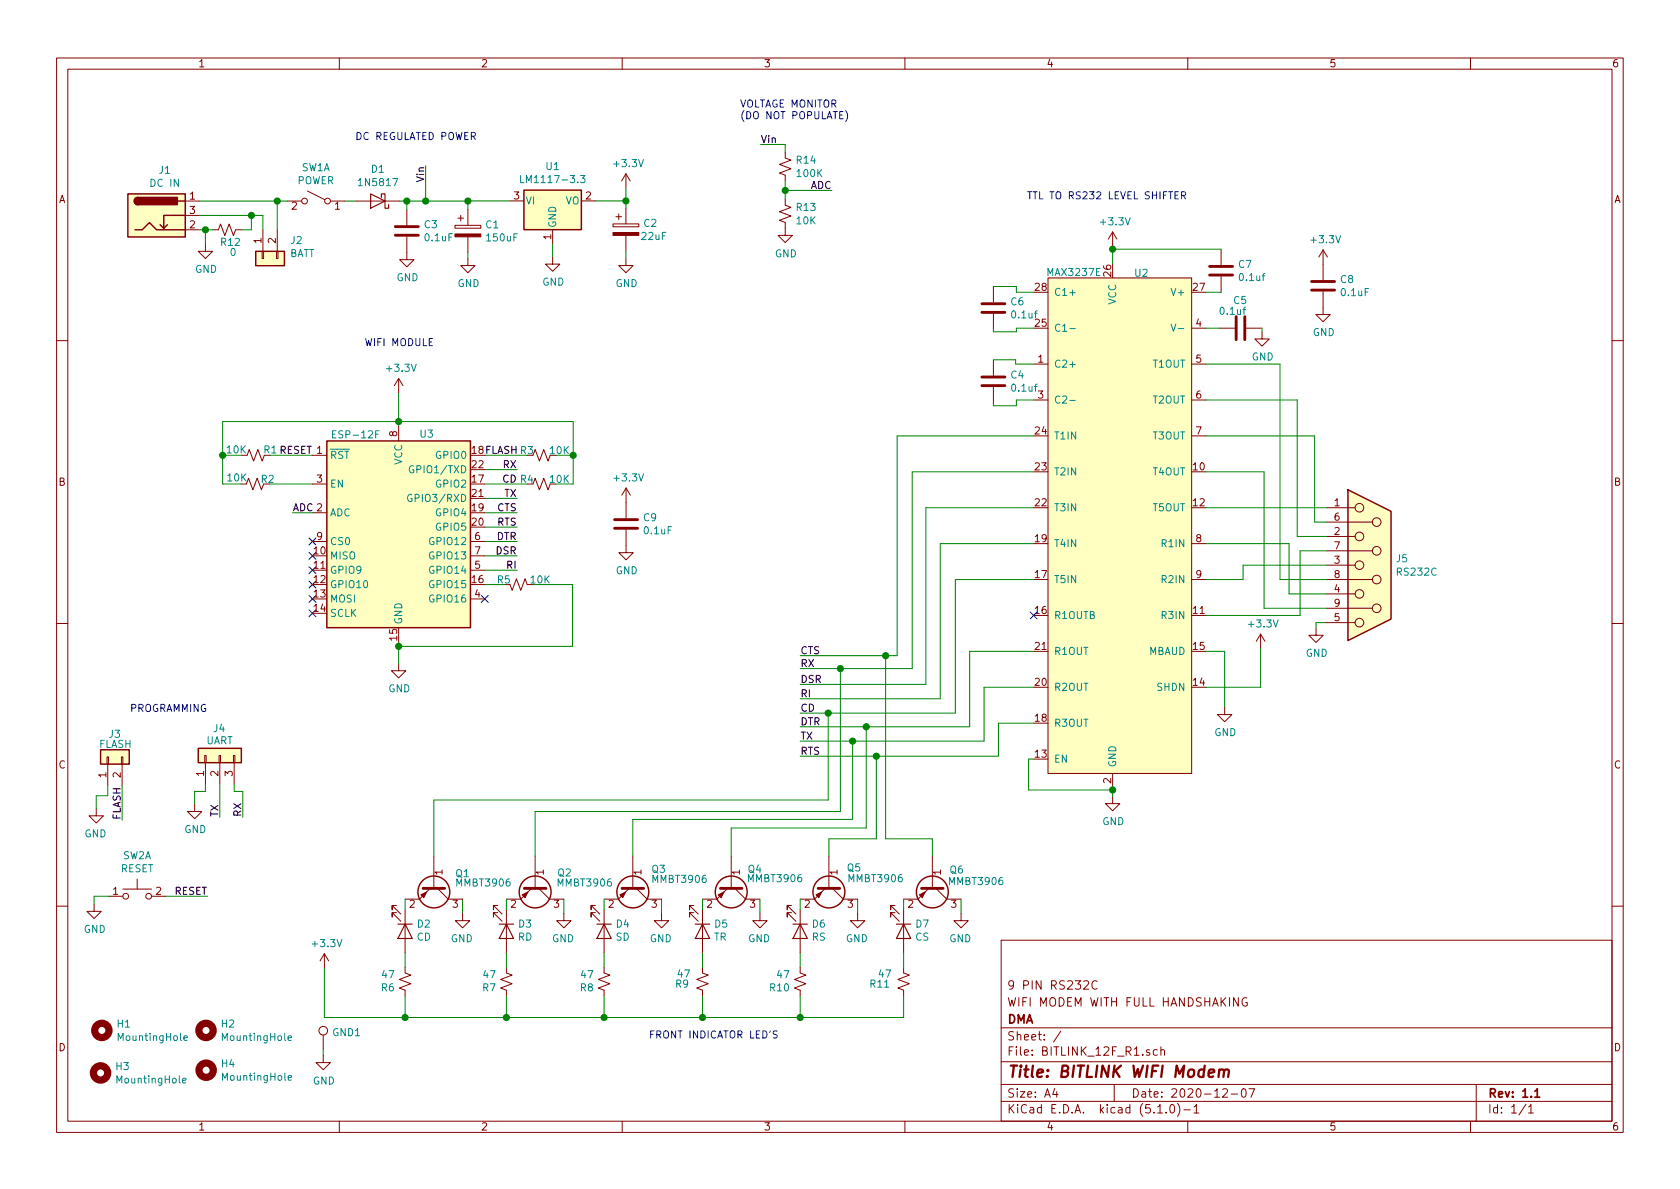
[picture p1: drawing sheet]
<svg xmlns="http://www.w3.org/2000/svg" width="297mm" height="210mm" viewBox="0 0 297 210" stroke-linecap="round" stroke-linejoin="round" font-family="sans-serif">
<g fill="none" stroke="#840000" stroke-width=".18">
<path d="M10 10.3h277v189.9h-277zM12 12.2h273v186.1h-273zM60 10.3v1.9M110 10.3v1.9M160 10.3v1.9M210 10.3v1.9M260 10.3v1.9M32.8 35.6h2.5M32.8 38.1h2.5M50.8 35.6h2.5M54.4 33.8l3 1.5M58.4 35.6h2.6"/>
<path d="M63 35.6h7.6M71.9 37v2.8M80.4 39.8h4.6v.6h-4.6zM80.9 38.6h1.1M81.5 38.1v1M82.7 37.1v2.7M90.1 35.5h2.5M102.8 35.5h2.5M108.4 39.6h4.6v.5h-4.6zM108.9 38.3h1M109.4 37.8v1M110.7 30.7l-.8 1.3"/>
<path d="M110.7 30.7v2.6M110.7 36.8v2.8M110.7 30.7l.7 1.3M138.8 35.3v1l1.1 .4-2.1 .7 2.1 .8-2.1 .8 1 .3v2.3h1.3l-1.3 1.3-1.2-1.3h1.2M138.8 26.9v1l1.1 .4-2.1 .8 2.1 .7-2.1 .8 1 .4v1M32.8 40.6h2.5M36.3 43.2v1.2h1.3l-1.3 1.3-1.2-1.3h1.2M37.6 40.6h1l.4-1 .8 2.1 .7-2.1 .8 2.1 .4-1.1h1M46.4 44.4h.2v1.3h-.2zM46.5 40.6v3.8M48.9 44.4h.2v1.3h-.2zM49 40.6v3.8"/>
<path d="M71.9 41.9v4h1.3l-1.3 1.3-1.2-1.3h1.2M82.7 45.7v1.3h1.3l-1.3 1.2-1.2-1.2h1.2M82.7 41.9v2.8M97.7 45.4v1.3h1.3l-1.3 1.3-1.3-1.3h1.3M97.7 40.6v2.5M110.7 45.7v1.3h1.2l-1.2 1.2-1.3-1.2h1.3M110.7 41.6v2.8M175.6 50.7v2.8M175.6 55.5v2.8M185.3 49.1h25.4v87.7h-25.4zM196.7 41l-.7 1.3M196.7 41v2.6"/>
<path d="M196.7 41l.8 1.3M210.7 58h2.5M215.5 58h2.8M215.9 44.1v2.8M215.9 48.9v2.8M220.3 58h2.8M223.1 58.7v1.2h1.3l-1.3 1.3-1.2-1.3h1.2M233.9 51.6v4h1.3l-1.3 1.3-1.2-1.3h1.2M233.9 44.2l-.7 1.3M233.9 44.2v5.3M233.9 44.2l.8 1.3M10 60.2h2"/>
<path d="M70.5 66.9l-.8 1.3M70.5 66.9v2.6M70.5 75.4v2.6M70.5 66.9l.7 1.3M175.6 63.6v2.8M175.6 68.4v2.8M182.8 64.4h2.5M182.8 70.7h2.5M210.7 64.4h2.5M210.7 70.7h2.5M210.7 77.1h2.5M285 60.2h2"/>
<path d="M43.6 85.6l.3-1 .8 2 .8-2 .7 2 .4-1M43.7 80.5l.4-1 .7 2 .8-2 .8 2 .3-1M55.2 80.5h2.6M55.2 90.7h2.6M55.2 85.6h2.6M55.2 95.8h2.6M83.2 95.8h2.5M83.2 98.3h2.5M94.2 80.5l.4-1 .8 2 .7-2 .8 2 .4-1M94.2 85.6l.4-1 .8 2 .7-2 .8 2 .4-1M110.7 93.7v4h1.3l-1.3 1.3-1.3-1.3h1.3M110.7 86.3v5.3"/>
<path d="M110.7 86.3l-.8 1.3M110.7 86.3l.8 1.3M210.7 96.1h2.5M234.5 99.9h5.1M234.5 97.4h8.1M234.5 94.9h5.1M234.5 92.3h8.1M234.5 89.8h5.1M10 110.3h2M70.5 117.3v1.3h1.3l-1.3 1.3-1.3-1.3h1.3M83.2 105.9h2.5M83.2 100.8h2.5"/>
<path d="M90.2 103.4l.4 1 .7-2 .8 2 .7-2 .4 1h1M210.7 102.5h2.5M222.9 112.1l-.8 1.3M222.9 112.1v2.6M222.9 112.1l.7 1.3M232.7 111.1v1.2h1.3l-1.3 1.3-1.3-1.3h1.3M234.5 102.5h8.1M234.5 110.1h5.1M234.5 107.6h8.1M234.5 105h5.1M285 110.3h2M18.9 133.9h.3v1.2h-.3z"/>
<path d="M19 135.1v3.8M21.5 133.9h.2v1.2h-.2zM21.6 135.1v3.8M36.2 133.6h.2v1.3h-.2zM36.3 134.9v3.8M38.7 133.6h.3v1.3h-.3zM38.9 134.9v3.8M41.3 133.6h.2v1.3h-.2zM41.4 134.9v3.8M196.7 136.8v2.5M216.5 125.1v1.3h1.3l-1.3 1.2-1.2-1.2h1.2M16.6 159.9v1.3h1.3l-1.3 1.2-1.2-1.2h1.2"/>
<path d="M17 143v1.3h-1.3l1.3 1.2 1.3-1.2h-1.3M19.2 158.5h2.5M21.7 157.2h5.1M24.3 155.4v1.8M26.8 158.5h2.5M34.4 142.2v1.3h1.3l-1.3 1.3-1.3-1.3h1.3M76.1 157.1l-1.9 1.9h-2.6M76.7 151.4v5.7M77.3 157.1l1.9 1.9h2.6M94 157.1l-1.9 1.9h-2.6M94.6 151.4v5.7M95.2 157.1l2 1.9h2.5"/>
<path d="M111.3 157.1l-2 1.9h-2.5M111.9 151.4v5.7M112.5 157.1l1.9 1.9h2.6M128.7 157.1l-2 1.9h-2.5M129.3 151.4v5.7M129.9 157.1l1.9 1.9h2.6M145.9 157.1l-1.9 1.9h-2.5M146.6 151.4v5.7M147.2 157.1l1.9 1.9h2.5M164.2 157.1l-1.9 1.9h-2.5M164.8 151.4v5.7M165.5 157.1l1.9 1.9h2.5"/>
<path d="M196.7 140.8v1.3h1.3l-1.3 1.3-1.2-1.3h1.2M10 160.2h2M57.4 168.7l-.8 1.2M57.4 168.7v2.5M57.4 168.7l.7 1.2M70.1 160.1h-.8v.8v-.8l1.6 1.5M70.1 161.4h-.8v.7v-.7l1.6 1.5M71.6 171v1.1l1 .3-2 .8 2 .8-2 .7 1 .4v1M71.6 160.9v7.6M81.8 161.5v1.3h-1.3l1.3 1.3 1.3-1.3h-1.3M88 160.1h-.8v.8v-.8l1.6 1.5M88 161.4h-.8v.7v-.7l1.6 1.5"/>
<path d="M89.5 171v1.1l1.1 .3-2.1 .8 2.1 .8-2.1 .7 1 .4v1M89.5 160.9v7.6M99.7 161.5v1.3h-1.3l1.3 1.3 1.3-1.3h-1.3M105.3 160.1h-.8v.8v-.8l1.5 1.5M105.3 161.4h-.8v.7v-.7l1.5 1.5M106.8 171v1.1l1 .3-2 .8 2 .8-2 .7 1 .4v1M106.8 160.9v7.6M117 161.5v1.3h-1.3l1.3 1.3 1.2-1.3h-1.2M122.7 160.1h-.8v.8v-.8l1.5 1.5M122.7 161.4h-.8v.7v-.7l1.5 1.5M124.2 171v1.1l1 .3-2 .8 2 .8-2 .7 1 .4v1M124.2 160.9v7.6"/>
<path d="M134.4 161.5v1.3h-1.3l1.3 1.3 1.2-1.3h-1.2M140 160.1h-.8v.8v-.8l1.5 1.5M140 161.4h-.8v.7v-.7l1.5 1.5M141.5 171v1.1l1 .3-2 .8 2 .8-2 .7 1 .4v1M141.5 160.9v7.6M151.6 161.5v1.3h-1.2l1.2 1.3 1.3-1.3h-1.3M158.2 160.1h-.7v.8v-.8l1.5 1.5M158.2 161.4h-.7v.7v-.7l1.5 1.5M159.8 171v1.1l1 .3-2.1 .8 2.1 .8-2.1 .7 1.1 .4v1M159.8 160.9v7.6M169.9 161.5v1.3h-1.2l1.2 1.3 1.3-1.3h-1.3M177 166.3h108v32h-108z"/>
<path d="M191.6 173.6l.2-.2h.4l.3 .5-.9 1h.9M194 173.6a.59 .59 0 0 0-.8 0 .59 .59 0 0 0-.1 .7 .56 .56 0 0 0 .3 .6 .56 .56 0 0 0 .6-.1M220.4 176.5a.73 .73 0 0 0-.9 .5 .73 .73 0 0 0 .6 .9l.4-.1v-.5h-.3M285 160.2h2M57.1 186.6v1.3h1.3l-1.3 1.3-1.2-1.3h1.2M57.1 183v2.6M60 198.3v1.9M110 198.3v1.9M160 198.3v1.9M177 194.8h108M177 191.8h108M177 187.8h108"/>
<path d="M177 181.8h108M186.5 192.5l-.4 1h1M186.8 193v1M187.6 182.3l-1.3 2M197 191.8v3M204.6 185.7l-.4-.1-.3 .3 .1 .6 .2 .1 .4-.1M204.7 196.8h.8M205.3 185.7l.2-.1 .3 .1 .1 .9M205.3 185.1v1.5M206.2 196.7v.1M207 195.4l.3-.1a.94 .94 0 0 1 0 1.5 .82 .82 0 0 1-.3-1.4zM208.2 195.1a1.71 1.71 0 0 1 0 2.3"/>
<path d="M209.3 196.3h1.2M210 198.3v1.9M211.1 195.8l.4-.5v1.5M211.1 196.8h.9M216.2 192.7l.2-.2h.4l.2 .5-.9 1h.9M217.7 193.5h1.1M219.6 192.7l.4-.2a.94 .94 0 0 1 0 1.5 .82 .82 0 0 1-.4-1.3zM220.8 192.5h1l-.6 1.5M260 198.3v1.9M261 191.8v6.5M269.8 195.2l-1.2 2M270.3 195.8l.4-.5v1.5"/>
<path d="M270.3 196.8h.8"/>
<circle cx="53.8" cy="35.6" r=".51"/>
<circle cx="57.9" cy="35.6" r=".51"/>
<circle cx="240.4" cy="89.8" r=".76"/>
<circle cx="240.4" cy="99.9" r=".76"/>
<circle cx="240.4" cy="94.9" r=".76"/>
<circle cx="243.4" cy="92.3" r=".76"/>
<circle cx="243.4" cy="97.4" r=".76"/>
<circle cx="240.4" cy="105" r=".76"/>
<circle cx="240.4" cy="110.1" r=".76"/>
<circle cx="243.4" cy="102.5" r=".76"/>
<circle cx="243.4" cy="107.6" r=".76"/>
<circle cx="22.2" cy="158.5" r=".51"/>
<circle cx="26.3" cy="158.5" r=".51"/>
<circle cx="57.1" cy="182.3" r=".76"/>
</g>
<path d="M271.4 193l.4-.5v1.5M271.4 194h.8" fill="none" stroke="#840000" stroke-width=".3"/>
<path d="M215.6 189.3a.52 .52 0 0 1 .8 .1l-.1 1M215.6 189.1l-.2 1.3M216.4 189.4l.3-.3 .5 .1 .1 .2-.2 1" fill="none" stroke="#840000" stroke-width=".41"/>
<g fill="#ffffc2" stroke="#ffffc2" stroke-width=".18">
<path d="M22.6 34.3h10.2v7.6h-10.2z"/>
<path d="M17.8 132.6h5.1v2.5h-5.1z"/>
<path d="M35.1 132.3h7.6v2.6h-7.6z"/>
<path d="M185.3 49.1h25.4v87.7h-25.4z"/>
<path d="M45.2 44.4h5.1v2.6h-5.1z"/>
<path d="M92.6 33.6h10.2v7h-10.2z"/>
<path d="M238.3 86.6l7.6 3.8v19.1l-7.6 3.8z"/>
<path d="M57.8 78h25.4v33h-25.4z"/>
</g>
<g fill="none" stroke="#840000" stroke-width=".25">
<path d="M22.6 34.3h10.2v7.6h-10.2zM24.4 34.9a.63 .63 0 0 0-.7 .7 .63 .63 0 0 0 .7 .6M29.6 39.7l-.6 .7M31.5 35.6h1.3M32.8 38.1h-3.8v2.3l-.7-.7M92.6 33.6h10.2v7h-10.2zM23.9 40.6h1.2l1.3-1.2 1.3 1.2h5.1M45.2 44.4h5.1v2.6h-5.1zM57.8 78h25.4v33h-25.4zM238.3 86.6l7.6 3.8v19.1l-7.6 3.8zM17.8 132.6h5.1v2.5h-5.1zM35.1 132.3h7.6v2.6h-7.6z"/>
<circle cx="76.7" cy="157.7" r="2.82"/>
<circle cx="94.6" cy="157.7" r="2.82"/>
<circle cx="111.9" cy="157.7" r="2.82"/>
<circle cx="129.3" cy="157.7" r="2.82"/>
<circle cx="146.6" cy="157.7" r="2.82"/>
<circle cx="164.8" cy="157.7" r="2.82"/>
</g>
<g fill="#840000" stroke="#840000" stroke-width=".25">
<path d="M23.9 35.1l.5-.2v1.3a.64 .64 0 0 1-.6-.4 .64 .64 0 0 1 .1-.7z"/>
<path d="M24.4 34.9h7v1.3h-7z"/>
</g>
<g fill="none" stroke="#008400" stroke-width=".18">
<path d="M35.3 38.1h11.2v2.5M35.3 35.6h15.5M44.4 38.1v2.5h-1.7M49 35.6v5M61 35.6h2M71.9 35.6v1.4M75.3 29.3v6.3M82.7 35.5v1.6M90.1 35.5l-19.5 .1M105.3 35.5h5.4M110.7 33.3v3.5M134.5 25.5h4.3v1.4"/>
<path d="M138.8 32v3.3M138.8 33.7h8.3M35.3 40.6h2.3M36.3 40.6v2.6M82.7 44.7v1M97.7 43.1v2.3M110.7 44.4v1.3M175.6 50.7h4.1v1h3.1M182.8 58h-3.1v.7h-4.1v-.4M196.7 43.6v3M196.7 44.1h19.2M213.2 58h2.3"/>
<path d="M213.2 51.7h2.7M223.1 58v.7M70.5 69.5v5.9M175.6 63.6h4v.8h3.2M182.8 70.7h-3.1v1h-4.1v-.5M182.8 77.1h-24.2v38.8h-17.1M213.2 64.4h13.1v38.1h8.2M213.2 70.7h16.2v24.2h5.1M213.2 77.1h19.2v15.2h2.1M39.4 80.5h3.3M42.5 85.6h-3.1v-11.1h61.9v11.1h-3M47.6 85.6h7.6"/>
<path d="M47.8 80.5h7.4M51.7 90.7h3.5M85.7 85.6h7.5M85.7 83.1h5.7M85.7 88.1h5.7M85.7 80.5h7.5M85.7 90.7h5.7M85.7 93.2h5.7M85.7 95.8h5.7M85.7 98.3h5.7M98.3 80.5h3M182.8 96.1h-16.6v27.5h-24.7"/>
<path d="M182.8 89.8h-19.1v31.2h-22.2M182.8 83.4h-21.5v34.8h-19.8M213.2 96.1h14.7v8.9h6.6M213.2 89.8h21.3M213.2 83.4h10.3v24.2h11M234.5 99.9h-14.7v2.6h-6.6M234.5 97.4h-4.6v11.4h-16.7M70.5 113.5v3.8M85.7 103.4h3.5M85.7 100.8h5.7M94.2 103.4h7v10.9h-30.7M148.6 118.2v25.3h-54v7.9"/>
<path d="M156.6 115.9v32.4h8.2v3.1M182.8 115.2h-11.4v13.3h-29.9M182.8 102.5h-13.9v23.6h-27.4M213.2 115.2h3.3v9.9M222.9 114.7v6.8h-9.7M234.5 110.1h-1.8v1M19 138.9v1.8h-2v2.3M21.6 138.9v6.1M36.3 138.7v1.2h-1.9v2.3M38.9 138.7v5.8M41.4 138.7v1.2h1.5v4.6M146.4 126.1v15.4h-69.7v9.9"/>
<path d="M150.7 131.1v13.8h-38.8v6.5M153.2 128.5v17.9h-23.9v5M154.9 133.7v14.6h-8.3v3.1M182.8 134.2h-.9v5.5h14.8M182.8 127.9h-6.3v5.8h-35M182.8 121.5h-8.8v9.6h-32.5M196.7 139.3v1.5M19.2 158.5h-2.6v1.4M29.3 158.5h7.4M71.6 159v1.9M81.8 159v2.5M89.5 159v1.9"/>
<path d="M99.7 159v2.5M106.8 159v1.9M117 159v2.5M124.2 159v1.9M134.4 159v2.5M141.5 159v1.9M151.6 159v2.5M159.8 159v1.9M169.9 159v2.5M57.4 171.2v8.7h102.4v-3.8M71.6 168.5v2.5M71.6 176.1v3.8"/>
<path d="M89.5 168.5v2.5M89.5 176.1v3.8M106.8 168.5v2.5M106.8 176.1v3.8M124.2 168.5v2.5M124.2 176.1v3.8M141.5 168.5v2.5M141.5 176.1v3.8M159.8 168.5v2.5M57.1 185.6v1"/>
</g>
<path d="M149.5 19.6a1.47 1.47 0 0 1 0 1.9M207.7 34.5h.5M208.4 33.9h-.7v1.3h.7M208.9 34.6l.6-.1 .1-.5-.2-.1h-.5v1.3M209.2 34.6l.4 .6M137.4 182.4l-.5-.1-.1 .1v.4l.5 .2 .1 .3-.2 .3-.5-.1" fill="none" stroke="#0000c2" stroke-width=".18"/>
<g fill="#008400" stroke="#008400" stroke-width=".25">
<circle cx="70.5" cy="74.5" r=".51"/>
<circle cx="70.5" cy="114.3" r=".51"/>
<circle cx="39.4" cy="80.5" r=".51"/>
<circle cx="196.7" cy="44.1" r=".51"/>
<circle cx="196.7" cy="139.7" r=".51"/>
<circle cx="101.3" cy="80.5" r=".51"/>
<circle cx="49" cy="35.6" r=".51"/>
<circle cx="44.5" cy="38.1" r=".51"/>
<circle cx="36.3" cy="40.6" r=".51"/>
<circle cx="110.7" cy="35.5" r=".51"/>
<circle cx="82.7" cy="35.6" r=".51"/>
<circle cx="71.9" cy="35.6" r=".51"/>
<circle cx="141.5" cy="179.9" r=".51"/>
<circle cx="124.2" cy="179.9" r=".51"/>
<circle cx="106.8" cy="179.9" r=".51"/>
<circle cx="89.5" cy="179.9" r=".51"/>
<circle cx="71.6" cy="179.9" r=".51"/>
<circle cx="154.9" cy="133.7" r=".51"/>
<circle cx="146.4" cy="126.1" r=".51"/>
<circle cx="156.6" cy="115.9" r=".51"/>
<circle cx="153.2" cy="128.5" r=".51"/>
<circle cx="148.6" cy="118.2" r=".51"/>
<circle cx="150.7" cy="131.1" r=".51"/>
<circle cx="138.8" cy="33.7" r=".51"/>
<circle cx="75.3" cy="35.6" r=".51"/>
</g>
<g fill="none" stroke="#840000" stroke-width=".51">
<path d="M69.9 41.6h4.1M69.9 40.1h4.1M173.6 55.2h4.1M173.6 53.7h4.1M213.9 48.6h4M213.9 47.1h4M218.6 56v4.1M220.1 56v4.1M231.9 51.3h4.1M231.9 49.8h4.1M173.6 68.2h4.1M173.6 66.7h4.1"/>
<path d="M108.7 93.4h4M108.7 91.9h4M74.8 157.1h3.8M92.7 157.1h3.8M110 157.1h3.8M127.4 157.1h3.8M144.7 157.1h3.8M162.9 157.1h3.9"/>
</g>
<g fill="none" stroke="#008484" stroke-width=".18">
<path d="M92 31v1.3h.7M102.6 31h.8l-.4 .5 .4 .1v.5l-.2 .2-.6-.1M189.2 58.1h.9M207.1 57.3l.4 1.3 .4-1.3M208.3 58.1h1M58.8 76.8h.4M59.4 76.2h-.6v1.2h.6M67 76.2h-.6v1.2M189.2 70.8h.9M72.8 87.5a.59 .59 0 0 0-.7 .6 .59 .59 0 0 0 .7 .5v-.4h-.2M73.1 82.4a.59 .59 0 0 0-.7 .6 .59 .59 0 0 0 .7 .6l.1-.5h-.3M32.3 191.1l.6-.1-.1-.3h-.3l-.2 .1 .1 .7h.4"/>
<path d="M32.5 183.6l.6-.1v-.3h-.4l-.2 .1 .1 .6h.5M50.9 183.6l.6-.1v-.3h-.4l-.2 .1 .1 .6h.5M51 190.6l.6-.1-.1-.3h-.3l-.2 .2v.6h.5"/>
</g>
<g fill="#840000" stroke="#840000" stroke-width=".18">
<path d="M108.4 41.1h4.6v.5h-4.6z"/>
<path d="M80.4 41.4h4.6v.5h-4.6z"/>
<path d="M162.6 158.2l1-.5-.5 1z"/>
<path d="M144.3 158.2l1-.5-.5 1z"/>
<path d="M127 158.2l1-.5-.5 1z"/>
<path d="M109.6 158.2l1-.5-.5 1z"/>
<path d="M92.3 158.2l1-.5-.5 1z"/>
<path d="M74.4 158.2l1-.5-.5 1z"/>
</g>
<g fill="none" stroke="#840000" stroke-width=".2">
<path d="M65.5 34.3l2.6 1.3-2.6 1.2zM67.4 34.9v-.6h.7v2.5h.6v-.6M70.4 163.4h2.5M71.6 163.4l1.3 2.6h-2.5zM88.3 163.4h2.5M89.5 163.4l1.3 2.6h-2.5zM105.5 163.4h2.6M106.8 163.4l1.3 2.6h-2.6zM122.9 163.4h2.6M124.2 163.4l1.3 2.6h-2.6zM140.2 163.4h2.5M141.5 163.4l1.2 2.6h-2.5z"/>
<path d="M158.5 163.4h2.5M159.8 163.4l1.2 2.6h-2.5z"/>
</g>
<g fill="none" stroke="#000084" stroke-width=".18">
<path d="M54.6 95.1l1.3 1.3M54.6 97.7l1.3 1.2M55.9 95.1l-1.3 1.3M55.9 97.7l-1.3 1.2M54.6 100.2l1.3 1.2M54.6 102.8l1.3 1.2M54.6 105.3l1.3 1.2M54.6 107.8l1.3 1.3M55.9 100.2l-1.3 1.2M55.9 102.8l-1.3 1.2M55.9 105.3l-1.3 1.2M55.9 107.8l-1.3 1.3"/>
<path d="M85.1 105.3l1.2 1.2M86.3 105.3l-1.2 1.2M182.1 108.2l1.3 1.2M183.4 108.2l-1.3 1.2"/>
</g>
<g fill="none" stroke="#840000" stroke-width="1.3">
<circle cx="17.8" cy="189.7" r="1.27"/>
<circle cx="18" cy="182.2" r="1.27"/>
<circle cx="36.4" cy="182.2" r="1.27"/>
<circle cx="36.4" cy="189.2" r="1.27"/>
</g>
<text font-size="2.8" fill="#840000" x="178" y="190.5">Title: BITLINK WIFI Modem</text>
<g font-size="2.1" fill="#840000">
<text x="178" y="178">WIFI MODEM WITH FULL HANDSHAKING</text>
<text x="178" y="175">9 PIN RS232C</text>
<text x="178" y="184">Sheet: /</text>
<text x="178" y="181">DMA</text>
<text x="178" y="186.7">File: BITLINK_12F_R1.sch</text>
<text x="178" y="196.9">KiCad E.D.A. kicad (5.1.0)-1</text>
<text x="178" y="194.1">Size: A4</text>
<text x="200" y="194.1">Date: 2020-12-07</text>
<text x="263" y="194.1">Rev: 1.1</text>
<text x="263" y="196.9">Id: 1/1</text>
</g>
<g font-size="1.8" fill="#840000">
<text x="35" y="11.9">1</text>
<text x="85" y="11.9">2</text>
<text x="135" y="11.9">3</text>
<text x="185" y="11.9">4</text>
<text x="235" y="11.9">5</text>
<text x="285" y="11.9">6</text>
<text x="10.4" y="35.9">A</text>
<text x="33.6" y="35.3">1</text>
<text x="90.9" y="35.3">3</text>
<text x="103.6" y="35.3">2</text>
<text x="285.4" y="35.9">A</text>
<text x="33.6" y="40.4">2</text>
<text x="33.6" y="37.8">3</text>
<text x="51.6" y="37.1">2</text>
<text x="59.2" y="37.1">1</text>
<text x="46.2" y="43" transform="rotate(-90 46.2 43)">1</text>
<text x="48.8" y="43" transform="rotate(-90 48.8 43)">2</text>
<text x="97.5" y="42.4" transform="rotate(-90 97.5 42.4)">1</text>
<text x="183.1" y="51.4">28</text>
<text x="196.5" y="48.8" transform="rotate(-90 196.5 48.8)">26</text>
<text x="211" y="51.4">27</text>
<text x="183.1" y="57.8">25</text>
<text x="211.5" y="57.8">4</text>
<text x="183.5" y="64.1">1</text>
<text x="211.5" y="64.1">5</text>
<text x="183.5" y="70.5">3</text>
<text x="211.5" y="70.5">6</text>
<text x="70.2" y="77.2" transform="rotate(-90 70.2 77.2)">8</text>
<text x="183.1" y="76.8">24</text>
<text x="211.5" y="76.8">7</text>
<text x="46.7" y="80.2">R1 RESET 1</text>
<text x="83.5" y="80.3">18FLASH R3</text>
<text x="83.5" y="82.8">22</text>
<text x="183.1" y="83.2">23</text>
<text x="211" y="83.2">10</text>
<text x="10.4" y="85.9">B</text>
<text x="56" y="85.3">3</text>
<text x="83.5" y="85.3">17</text>
<text x="83.5" y="87.9">21</text>
<text x="183.1" y="89.5">22</text>
<text x="211" y="89.5">12</text>
<text x="235.9" y="89.5">1</text>
<text x="285.4" y="85.9">B</text>
<text x="56" y="95.5">9</text>
<text x="83.5" y="90.4">19</text>
<text x="83.5" y="93">20</text>
<text x="84" y="95.5">6</text>
<text x="183.1" y="95.9">19</text>
<text x="211.5" y="95.9">8</text>
<text x="235.9" y="94.6">2</text>
<text x="235.9" y="92.1">6</text>
<text x="55.5" y="98">10</text>
<text x="55.5" y="100.6">11</text>
<text x="84" y="100.6">5</text>
<text x="84" y="98">7</text>
<text x="235.9" y="99.7">3</text>
<text x="235.9" y="97.1">7</text>
<text x="55.5" y="103.1">12</text>
<text x="55.5" y="105.7">13</text>
<text x="83.5" y="103.1">16</text>
<text x="84" y="105.7">4</text>
<text x="183.1" y="102.2">17</text>
<text x="211.5" y="102.2">9</text>
<text x="235.9" y="104.8">4</text>
<text x="235.9" y="102.2">8</text>
<text x="235.9" y="107.3">9</text>
<text x="55.5" y="108.2">14</text>
<text x="70.2" y="113.2" transform="rotate(-90 70.2 113.2)">15</text>
<text x="183.1" y="108.6">16</text>
<text x="211" y="108.6">11</text>
<text x="235.9" y="109.8">5</text>
<text x="183.1" y="114.9">21</text>
<text x="211" y="114.9">15</text>
<text x="183.1" y="121.3">20</text>
<text x="211" y="121.3">14</text>
<text x="183.1" y="127.6">18</text>
<text x="10.4" y="135.9">C</text>
<text x="18.8" y="137.5" transform="rotate(-90 18.8 137.5)">1</text>
<text x="21.3" y="137.5" transform="rotate(-90 21.3 137.5)">2</text>
<text x="36.1" y="137.3" transform="rotate(-90 36.1 137.3)">1</text>
<text x="38.6" y="137.3" transform="rotate(-90 38.6 137.3)">2</text>
<text x="41.1" y="137.3" transform="rotate(-90 41.1 137.3)">3</text>
<text x="183.1" y="134">13</text>
<text x="285.4" y="135.9">C</text>
<text x="196.5" y="138.5" transform="rotate(-90 196.5 138.5)">2</text>
<text x="78.2" y="154.7" transform="rotate(-90 78.2 154.7)">1</text>
<text x="96.1" y="154.7" transform="rotate(-90 96.1 154.7)">1</text>
<text x="113.4" y="154.7" transform="rotate(-90 113.4 154.7)">1</text>
<text x="130.8" y="154.7" transform="rotate(-90 130.8 154.7)">1</text>
<text x="148.1" y="154.7" transform="rotate(-90 148.1 154.7)">1</text>
<text x="166.4" y="154.7" transform="rotate(-90 166.4 154.7)">1</text>
<text x="20" y="158.2">1</text>
<text x="27.6" y="158.2">2</text>
<text x="72.4" y="160.5">2</text>
<text x="80" y="160.5">3</text>
<text x="90.3" y="160.5">2</text>
<text x="97.9" y="160.5">3</text>
<text x="107.6" y="160.5">2</text>
<text x="115.2" y="160.5">3</text>
<text x="125" y="160.5">2</text>
<text x="132.6" y="160.5">3</text>
<text x="142.3" y="160.5">2</text>
<text x="149.9" y="160.5">3</text>
<text x="160.6" y="160.5">2</text>
<text x="168.2" y="160.5">3</text>
<text x="10.4" y="185.9">D</text>
<text x="285.4" y="185.9">D</text>
<text x="35" y="199.9">1</text>
<text x="85" y="199.9">2</text>
<text x="135" y="199.9">3</text>
<text x="185" y="199.9">4</text>
<text x="235" y="199.9">5</text>
<text x="285" y="199.9">6</text>
</g>
<g font-size="1.8" fill="#0000c2">
<text x="130.8" y="19">VOLTAGE MONITOR</text>
<text x="130.8" y="21.1">(DO NOT POPULATE)</text>
<text x="62.8" y="24.8">DC REGULATED POWER</text>
<text x="181.5" y="35.2">TTL TO RS232 LEVEL SHIFTER</text>
<text x="64.4" y="61.2">WIFI MODULE</text>
<text x="22.9" y="125.9">PROGRAMMING</text>
<text x="114.7" y="183.6">FRONT INDICATOR LED'S</text>
</g>
<g font-size="1.8" fill="#008484">
<text x="108.7" y="29.6">+3.3V</text>
<text x="140.9" y="29">R14</text>
<text x="26.7" y="33">DC IN</text>
<text x="28.2" y="30.7">J1</text>
<text x="52.5" y="32.6">POWER</text>
<text x="53.3" y="30.3">SW1A</text>
<text x="63.7" y="32.9">1N5817</text>
<text x="65.7" y="30.6">D1</text>
<text x="93" y="32.4">LM1117-3.3</text>
<text x="96.6" y="30.1">U1</text>
<text x="141" y="31.3">100K</text>
<text x="75.1" y="40.4">C3</text>
<text x="85.9" y="40.4">C1</text>
<text x="92.9" y="36.2">VI</text>
<text x="98.3" y="40.4" transform="rotate(-90 98.3 40.4)">GND</text>
<text x="100" y="36.2">VO</text>
<text x="113.9" y="40.1">C2</text>
<text x="140.9" y="37.3">R13</text>
<text x="140.9" y="39.7">10K</text>
<text x="194.8" y="39.8">+3.3V</text>
<text x="39.1" y="43.5">R12</text>
<text x="40.7" y="45.3">0</text>
<text x="51.1" y="45.5">BATT</text>
<text x="51.5" y="43.1">J2</text>
<text x="75.2" y="42.7">0.1uF</text>
<text x="86.2" y="42.7">150uF</text>
<text x="113.5" y="42.4">22uF</text>
<text x="137" y="45.5">GND</text>
<text x="219" y="47.4">C7</text>
<text x="232" y="43">+3.3V</text>
<text x="34.5" y="48.3">GND</text>
<text x="70.1" y="49.7">GND</text>
<text x="80.9" y="50.8">GND</text>
<text x="95.9" y="50.5">GND</text>
<text x="108.8" y="50.8">GND</text>
<text x="178.8" y="54">C6</text>
<text x="185.3" y="48.8">MAX3237E</text>
<text x="186.3" y="52.3">C1+</text>
<text x="197.4" y="53.9" transform="rotate(-90 197.4 53.9)">VCC</text>
<text x="200.7" y="48.9">U2</text>
<text x="207.5" y="52.3">V+</text>
<text x="218.2" y="53.8">C5</text>
<text x="219.3" y="49.7">0.1uf</text>
<text x="237.1" y="50.1">C8</text>
<text x="237.2" y="52.4">0.1uF</text>
<text x="179" y="56.3">0.1uf</text>
<text x="186.3" y="58.7">C1-</text>
<text x="215.9" y="55.7">0.1uf</text>
<text x="232.1" y="59.4">GND</text>
<text x="68.5" y="65.8">+3.3V</text>
<text x="186.3" y="65">C2+</text>
<text x="203.9" y="65">T1OUT</text>
<text x="221.3" y="63.7">GND</text>
<text x="178.8" y="66.9">C4</text>
<text x="179" y="69.3">0.1uf</text>
<text x="186.3" y="71.4">C2-</text>
<text x="203.9" y="71.4">T2OUT</text>
<text x="59.3" y="77.5">ESP-12F</text>
<text x="74.3" y="77.4">U3</text>
<text x="186.3" y="77.7">T1IN</text>
<text x="203.9" y="77.7">T3OUT</text>
<text x="40.2" y="80.2">10K</text>
<text x="58.3" y="81.1">RST</text>
<text x="71.1" y="82.2" transform="rotate(-90 71.1 82.2)">VCC</text>
<text x="73.2" y="83.7">GPIO1/TXD</text>
<text x="77.3" y="81.1">GPIO0</text>
<text x="97.3" y="80.3">10K</text>
<text x="40.3" y="85.1">10K</text>
<text x="46.2" y="85.4">R2</text>
<text x="58.3" y="86.2">EN</text>
<text x="73.1" y="88.8">GPIO3/RXD</text>
<text x="77.3" y="86.2">GPIO2</text>
<text x="88.9" y="85.3">CD R4</text>
<text x="97.3" y="85.4">10K</text>
<text x="108.7" y="85.1">+3.3V</text>
<text x="186.3" y="84.1">T2IN</text>
<text x="203.9" y="84.1">T4OUT</text>
<text x="58.3" y="91.3">ADC</text>
<text x="77.3" y="91.3">GPIO4</text>
<text x="77.3" y="93.8">GPIO5</text>
<text x="113.8" y="92.2">C9</text>
<text x="114" y="94.5">0.1uF</text>
<text x="186.3" y="90.4">T3IN</text>
<text x="203.9" y="90.4">T5OUT</text>
<text x="58.3" y="98.9">MISO</text>
<text x="58.3" y="101.5">GPIO9</text>
<text x="58.3" y="96.4">CS0</text>
<text x="76.3" y="101.5">GPIO14</text>
<text x="76.3" y="96.4">GPIO12</text>
<text x="76.3" y="98.9">GPIO13</text>
<text x="108.9" y="101.5">GND</text>
<text x="186.3" y="96.8">T4IN</text>
<text x="205.6" y="96.8">R1IN</text>
<text x="246.9" y="99.4">J5</text>
<text x="247.1" y="101.8">RS232C</text>
<text x="58.3" y="104">GPIO10</text>
<text x="58.3" y="106.5">MOSI</text>
<text x="76.3" y="104">GPIO15</text>
<text x="76.3" y="106.5">GPIO16</text>
<text x="88" y="103.2">R5</text>
<text x="93.9" y="103.2">10K</text>
<text x="186.3" y="103.1">T5IN</text>
<text x="205.6" y="103.1">R2IN</text>
<text x="58.3" y="109.1">SCLK</text>
<text x="71.1" y="110.5" transform="rotate(-90 71.1 110.5)">GND</text>
<text x="186.3" y="109.5">R1OUTB</text>
<text x="205.6" y="109.5">R3IN</text>
<text x="220.9" y="111">+3.3V</text>
<text x="186.3" y="115.8">R1OUT</text>
<text x="203.1" y="115.8">MBAUD</text>
<text x="230.9" y="116.1">GND</text>
<text x="68.7" y="122.4">GND</text>
<text x="186.3" y="122.2">R2OUT</text>
<text x="204.7" y="122.2">SHDN</text>
<text x="19.3" y="130.5">J3</text>
<text x="36.4" y="131.6">UART</text>
<text x="37.8" y="129.5">J4</text>
<text x="186.3" y="128.5">R3OUT</text>
<text x="214.7" y="130.2">GND</text>
<text x="17.5" y="132.3">FLASH</text>
<text x="186.3" y="134.9">EN</text>
<text x="197.4" y="135.8" transform="rotate(-90 197.4 135.8)">GND</text>
<text x="14.9" y="148.1">GND</text>
<text x="32.6" y="147.3">GND</text>
<text x="194.9" y="145.9">GND</text>
<text x="21.3" y="154.2">RESET</text>
<text x="21.7" y="151.9">SW2A</text>
<text x="80.6" y="155.1">Q1</text>
<text x="98.7" y="155">Q2</text>
<text x="115.3" y="154.4">Q3</text>
<text x="132.3" y="154.4">Q4</text>
<text x="149.8" y="154.1">Q5</text>
<text x="168" y="154.5">Q6</text>
<text x="80.8" y="156.8">MMBT3906</text>
<text x="98.8" y="156.8">MMBT3906</text>
<text x="115.5" y="156.1">MMBT3906</text>
<text x="132.4" y="156">MMBT3906</text>
<text x="150.2" y="156">MMBT3906</text>
<text x="168" y="156.5">MMBT3906</text>
<text x="14.8" y="165">GND</text>
<text x="55.4" y="167.5">+3.3V</text>
<text x="73.7" y="166.3">CD</text>
<text x="73.8" y="164">D2</text>
<text x="79.7" y="166.6">GND</text>
<text x="91.6" y="166.3">RD</text>
<text x="91.7" y="164">D3</text>
<text x="97.6" y="166.6">GND</text>
<text x="108.9" y="166.3">SD</text>
<text x="109" y="164">D4</text>
<text x="114.9" y="166.6">GND</text>
<text x="126.2" y="166.3">TR</text>
<text x="126.4" y="164">D5</text>
<text x="132.3" y="166.6">GND</text>
<text x="143.6" y="166.3">RS</text>
<text x="143.7" y="164">D6</text>
<text x="149.6" y="166.6">GND</text>
<text x="161.8" y="166.3">CS</text>
<text x="162" y="164">D7</text>
<text x="167.8" y="166.6">GND</text>
<text x="67.6" y="173">47</text>
<text x="85.5" y="173">47</text>
<text x="102.8" y="173">47</text>
<text x="119.9" y="172.9">47</text>
<text x="137.5" y="173">47</text>
<text x="155.5" y="172.9">47</text>
<text x="67.5" y="175.3">R6</text>
<text x="85.4" y="175.3">R7</text>
<text x="102.6" y="175.3">R8</text>
<text x="119.5" y="174.6">R9</text>
<text x="136.2" y="175.3">R10</text>
<text x="153.9" y="174.6">R11</text>
<text x="20.8" y="181.7">H1</text>
<text x="21.1" y="184.1">MountingHole</text>
<text x="39.2" y="181.7">H2</text>
<text x="39.5" y="184.1">MountingHole</text>
<text x="58.9" y="183.2">GND1</text>
<text x="20.5" y="189.2">H3</text>
<text x="20.9" y="191.6">MountingHole</text>
<text x="39.2" y="188.7">H4</text>
<text x="39.5" y="191.1">MountingHole</text>
<text x="55.3" y="191.8">GND</text>
</g>
<g font-size="1.8">
<text x="134.5" y="25.3">Vin</text>
<text x="75" y="32.1" transform="rotate(-90 75 32.1)">Vin</text>
<text x="143.3" y="33.4">ADC</text>
<text x="89" y="82.8">RX</text>
<text x="89.2" y="87.9">TX</text>
<text x="51.7" y="90.4">ADC 2</text>
<text x="87.8" y="95.5">DTR</text>
<text x="87.9" y="90.4">CTS</text>
<text x="87.9" y="93">RTS</text>
<text x="87.7" y="98">DSR</text>
<text x="89.7" y="100.6">RI</text>
<text x="141.5" y="118">RX</text>
<text x="141.5" y="115.7">CTS</text>
<text x="141.5" y="123.3">RI</text>
<text x="141.5" y="125.9">CD</text>
<text x="141.5" y="120.8">DSR</text>
<text x="141.5" y="130.8">TX</text>
<text x="141.5" y="128.3">DTR</text>
<text x="141.5" y="133.5">RTS</text>
<text x="21.3" y="145" transform="rotate(-90 21.3 145)">FLASH</text>
<text x="38.6" y="144.5" transform="rotate(-90 38.6 144.5)">TX</text>
<text x="42.7" y="144.5" transform="rotate(-90 42.7 144.5)">RX</text>
<text x="30.8" y="158.2">RESET</text>
</g>
</svg>
